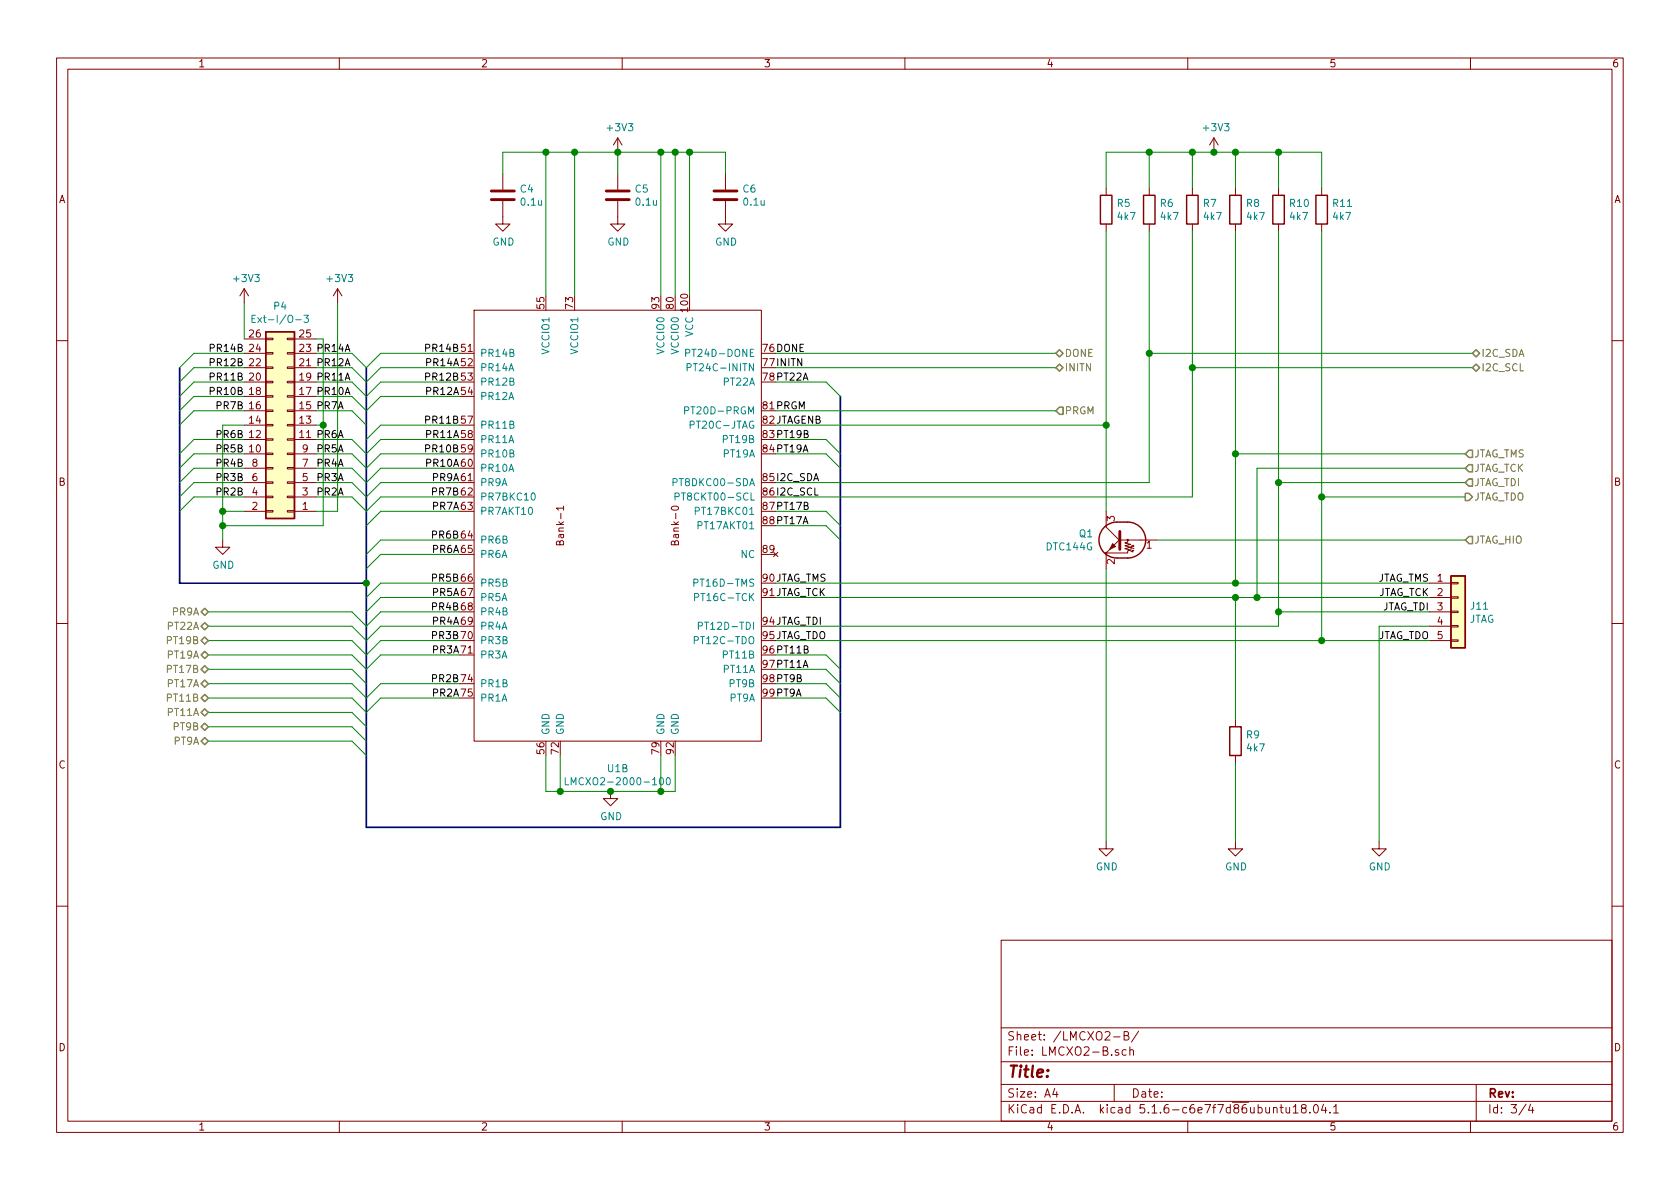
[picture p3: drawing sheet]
<svg xmlns="http://www.w3.org/2000/svg" width="297mm" height="210mm" viewBox="0 0 297 210" stroke-linecap="round" stroke-linejoin="round" font-family="sans-serif">
<g fill="none" stroke="#840000" stroke-width=".18">
<path d="M10 10.3h277v189.9h-277zM12 12.2h273v186.1h-273zM60 10.3v1.9M110 10.3v1.9M160 10.3v1.9M210 10.3v1.9M260 10.3v1.9M88.9 35.6v4h1.3l-1.3 1.3-1.3-1.3h1.3M88.9 30.7v2.8M109.2 35.6v4h1.3l-1.3 1.3-1.3-1.3h1.3M109.2 24.4v2.5M109.2 30.7v2.8"/>
<path d="M109.2 24.4l-.7 1.2M109.2 24.4l.8 1.2M128.3 35.6v4h1.2l-1.2 1.3-1.3-1.3h1.3M128.3 30.7v2.8M195.6 33.3v1.2M195.6 39.6v1.3M203.2 33.3v1.2M203.2 39.6v1.3M210.8 33.3v1.2M210.8 39.6v1.3M214.6 24.4l-.7 1.2M214.6 24.4v2.5"/>
<path d="M214.6 24.4l.8 1.2M218.4 33.3v1.2M218.4 39.6v1.3M226.1 33.3v1.2M226.1 39.6v1.3M233.7 33.3v1.2M233.7 39.6v1.3M43.2 51l-.8 1.3M43.2 51v2.6M43.2 51l.7 1.3M43.2 59.9h3.8M47 59.8h1.3v.3h-1.3z"/>
<path d="M50.8 59.8h1.3v.3h-1.3zM52.1 59.9h3.8M59.7 51l-.8 1.3M59.7 51v2.6M59.7 51l.8 1.3M83.8 54.9h50.8v76.2h-50.8zM10 60.2h2M43.2 77.7h3.8M43.2 75.2h3.8M43.2 72.6h3.8M43.2 70.1h3.8M43.2 67.6h3.8"/>
<path d="M43.2 65h3.8M43.2 62.5h3.8M47 70h1.3v.2h-1.3zM47 67.4h1.3v.3h-1.3zM47 64.9h1.3v.2h-1.3zM47 62.4h1.3v.2h-1.3zM47 72.5h1.3v.3h-1.3zM47 77.6h1.3v.2h-1.3zM47 75.1h1.3v.2h-1.3zM50.8 70h1.3v.2h-1.3zM50.8 67.4h1.3v.3h-1.3zM50.8 64.9h1.3v.2h-1.3z"/>
<path d="M50.8 62.4h1.3v.2h-1.3zM50.8 72.5h1.3v.3h-1.3zM50.8 77.6h1.3v.2h-1.3zM50.8 75.1h1.3v.2h-1.3zM52.1 77.7h3.8M52.1 75.2h3.8M52.1 72.6h3.8M52.1 70.1h3.8M52.1 67.6h3.8M52.1 65h3.8M52.1 62.5h3.8M285 60.2h2"/>
<path d="M39.4 95.5v1.3h1.2l-1.2 1.2-1.3-1.2h1.3M43.2 90.4h3.8M43.2 80.3h3.8M43.2 87.9h3.8M43.2 85.3h3.8M43.2 82.8h3.8M47 80.1h1.3v.3h-1.3zM47 82.7h1.3v.2h-1.3zM47 85.2h1.3v.3h-1.3zM47 87.8h1.3v.2h-1.3zM47 90.3h1.3v.2h-1.3zM50.8 80.1h1.3v.3h-1.3z"/>
<path d="M50.8 82.7h1.3v.2h-1.3zM50.8 85.2h1.3v.3h-1.3zM50.8 87.8h1.3v.2h-1.3zM50.8 90.3h1.3v.2h-1.3zM52.1 90.4h3.8M52.1 80.3h3.8M52.1 87.9h3.8M52.1 85.3h3.8M52.1 82.8h3.8M99.6 89.9h-1.2l.3 .3M99.6 89.5v.7M118.8 89.7a.75 .75 0 0 1 1.2 .2 .73 .73 0 0 1-1.3-.1z"/>
<path d="M136.8 97.7l.7 .7M137.5 97.7l-.7 .7M195.6 90.4v2.8l2.5 2.6M195.6 98v2.6M198.1 95.2l-2.5 2.6h3.8v-.4l.5-.1-1-.3 1-.2-1-.3 1-.2-1-.3 .5-.1v-.4M198.1 95.5h6.4M10 110.3h2M252.7 103.1h3.8M252.7 105.7h3.8M252.7 108.2h3.8M252.7 110.7h3.8M252.7 113.3h3.8"/>
<path d="M256.5 113.2h1.3v.2h-1.3zM256.5 110.6h1.3v.3h-1.3zM256.5 105.5h1.3v.3h-1.3zM256.5 103h1.3v.2h-1.3zM256.5 108.1h1.3v.2h-1.3zM285 110.3h2M107.9 139.9v1.3h1.3l-1.3 1.3-1.2-1.3h1.2M218.4 127.2v1.3M218.4 133.6v1.3M195.6 148.8v1.3h1.2l-1.2 1.3-1.3-1.3h1.3M218.4 148.8v1.3h1.3l-1.3 1.3-1.2-1.3h1.2M243.8 148.8v1.3h1.3l-1.3 1.3-1.2-1.3h1.2"/>
<path d="M10 160.2h2M177 166.3h108v32h-108zM285 160.2h2M60 198.3v1.9M110 198.3v1.9M160 198.3v1.9M177 194.8h108M177 191.8h108M177 187.8h108M177 181.8h108M186.5 192.5l-.4 1h1M186.8 193v1"/>
<path d="M196.9 183.4h1.1M197 191.8v3M197.8 185.7a.37 .37 0 0 0-.6 .1l.1 .2 .5 .2v.1l-.2 .3-.4-.1M198.8 183.1h.6l.1-.3-.1-.3-.6-.1v1.5h.5l.3-.3a.41 .41 0 0 0-.3-.5M199.1 185.7l-.4-.1-.3 .3 .1 .6 .2 .1 .4-.1M199.8 185.7a.37 .37 0 0 1 .6 .1v.8M199.8 185.1v1.5M201.3 182.3l-1.2 2M210 198.3v1.9M225.2 196l.2-.2 .3 .1 .1 .9M226.3 195.8h.6M226.5 195.3v1.3l.4 .2"/>
<path d="M227.4 195.8l.1 .9 .3 .1 .2-.1M228 195.8v1M228.7 195.8l.4-.5v1.5M228.7 196.8h.8M230.4 196l-.3-.2v-.3a.48 .48 0 0 1 .8 0l-.1 .4-.7 .2v.4l.3 .3h.3l.2-.3v-.4l-.2-.1M231.6 196.7v.1M232.4 195.4l.2-.1a.8 .8 0 0 1 .5 .8 .8 .8 0 0 1-.5 .7 1 1 0 0 1-.2-1.4zM234 195.2l-.3 1.1h.9M234.4 195.8v1M235.2 196.7v.1M235.8 195.8l.4-.5v1.5M235.8 196.8h.9"/>
<path d="M260 198.3v1.9M261 191.8v6.5M269.8 195.2l-1.2 2M270.6 195.2l-.3 1.1h.9M271 195.8v1"/>
<circle cx="195.6" cy="97.8" r=".13"/>
<circle cx="199.4" cy="95.5" r=".13"/>
</g>
<path d="M194.6 34.5h2v5.1h-2zM202.2 34.5h2v5.1h-2zM209.8 34.5h2v5.1h-2zM217.4 34.5h2.1v5.1h-2.1zM225 34.5h2.1v5.1h-2.1zM232.7 34.5h2v5.1h-2zM47 58.7h5.1v33h-5.1zM195.2 93.3a3.3 3.3 0 0 1 2.3-1h1.9a3.2 3.2 0 0 1 3.2 3.2 3.2 3.2 0 0 1-3.2 3.2h-1.9a3.2 3.2 0 0 1-2.9-2 3.2 3.2 0 0 1 .6-3.4zM256.5 101.8h2.6v12.7h-2.6zM217.4 128.5h2.1v5.1h-2.1z" fill="none" stroke="#840000" stroke-width=".25"/>
<path d="M198 94v3.1z" fill="#840000" stroke="#840000" stroke-width=".51"/>
<path d="M196.7 96.1l.5 .5-1 .5z" fill="#840000" stroke="#840000" stroke-width=".18"/>
<path d="M86.9 35.3h4M86.9 33.8h4M107.2 35.3h4.1M107.2 33.8h4.1M126.2 35.3h4.1M126.2 33.8h4.1" fill="none" stroke="#840000" stroke-width=".51"/>
<g fill="#ffffc2" stroke="#ffffc2" stroke-width=".18">
<path d="M256.5 101.8h2.6v12.7h-2.6z"/>
<path d="M47 58.7h5.1v33h-5.1z"/>
</g>
<g fill="none" stroke="#008484" stroke-width=".18">
<path d="M44.6 56.4h.4M45.2 55.7h-.6v1.3h.6M53.7 55.7h.8l-.4 .5 .4 .2v.5l-.2 .1-.6-.1M121.1 72.6l.6-.1 .1-.1-.1-.3-.2-.2h-.4v1.3M121.2 62.4h.6l.2-.2-.1-.3-.2-.1h-.5v1.2M121.5 65l.6-.1v-.5l-.1-.1h-.5v1.3M122 75.1h.6l.2-.2-.1-.3-.2-.1h-.5v1.2M94 87.3l.2-.1a.67 .67 0 0 1 .5 .6 .67 .67 0 0 1-.5 .6l-.3-.4zM119 85.3l.6-.1 .1-.1v-.3l-.2-.2h-.5v1.3M119.4 87.8l.6-.1v-.4l-.6-.1v1.2M122.9 90.4l.6-.1 .1-.5-.2-.1h-.5v1.3M122.7 103.1l.7-.1v-.5l-.7-.1v1.3"/>
<path d="M122.8 113.2l.6-.1v-.4l-.2-.1h-.4v1.2M122.8 105.6h.6l.1-.2v-.3l-.2-.2h-.5v1.3M123.5 110.7l.6-.1 .1-.1-.1-.3-.1-.2h-.5v1.3M99.9 137.5v1.3h.7M101 138.8v-1.3l.4 .9 .4-.9v1.3M117.9 137.6l.2-.1a.69 .69 0 0 1 .4 .6 .69 .69 0 0 1-.4 .7l-.2-.1-.1-.4z"/>
</g>
<path d="M31.7 65v38.1h33.1M64.8 65v81.3h83.8v-76.2" fill="none" stroke="#000084" stroke-width=".3"/>
<g fill="none" stroke="#008400" stroke-width=".18">
<path d="M88.9 30.7v-3.8h39.4v3.8M96.5 26.9v25.4M101.6 26.9v25.4M109.2 26.9v3.8M116.8 26.9v25.4M119.4 26.9v25.4M121.9 26.9v25.4M195.6 33.3v-6.4h38.1v6.4M203.2 26.9v6.4M210.8 26.9v6.4M218.4 26.9v6.4M226.1 26.9v6.4"/>
<path d="M43.2 53.6v6.3M55.9 59.9h1.2v33.1h-17.7M59.7 53.6v36.8h-3.8M195.6 40.9v49.5M203.2 40.9v44.4h-66M210.8 40.9v47h-73.6M218.4 40.9v62.2M226.1 40.9v69.8h-88.9M233.7 40.9v72.4M43.2 75.2h-3.8v20.3M43.2 62.5h-8.9l-2.6 2.5M43.2 65h-8.9l-2.6 2.6"/>
<path d="M43.2 67.6h-8.9l-2.6 2.5M43.2 70.1h-8.9l-2.6 2.5M43.2 72.6h-8.9l-2.6 2.6M43.2 77.7h-8.9l-2.6 2.6M55.9 75.2h1.2M55.9 62.5h6.3l2.6 2.5 2.5-2.5h14M55.9 65h6.3l2.6 2.6 2.5-2.6h14M55.9 67.6h6.3l2.6 2.5 2.5-2.5h14M55.9 70.1h6.3l2.6 2.5 2.5-2.5h14M55.9 72.6h6.3l2.6 2.6M55.9 77.7h6.3l2.6 2.6 2.5-2.6h14M81.3 75.2h-14l-2.5 2.5"/>
<path d="M137.2 75.2h58.4M137.2 62.5h49.5M137.2 65h49.5M137.2 67.6h8.8l2.6 2.5M137.2 72.6h49.5M137.2 77.7h8.8l2.6 2.6M203.2 62.5h57.1M210.8 65h49.5M39.4 90.4h3.8M43.2 80.3h-8.9l-2.6 2.5M43.2 87.9h-8.9l-2.6 2.5M43.2 85.3h-8.9l-2.6 2.6"/>
<path d="M43.2 82.8h-8.9l-2.6 2.5M55.9 80.3h6.3l2.6 2.5 2.5-2.5h14M55.9 87.9h6.3l2.6 2.5 2.5-2.5h14M55.9 85.3h6.3l2.6 2.6 2.5-2.6h14M55.9 82.8h6.3l2.6 2.5 2.5-2.5h14M81.3 90.4h-14l-2.5 2.6M81.3 95.5h-14l-2.5 2.5M81.3 98h-14l-2.5 2.6M137.2 90.4h8.8l2.6 2.6M137.2 93h8.8l2.6 2.5M137.2 80.3h8.8l2.6 2.5M204.5 95.5h54.6"/>
<path d="M218.4 80.3h40.7M226.1 85.3h33M233.7 87.9h25.4M259.1 82.8h-36.9v22.9M36.8 113.3h25.4l2.6 2.5 2.5-2.5h14M36.8 108.2h25.4l2.6 2.5 2.5-2.5h14M36.8 115.8h25.4l2.6 2.6 2.5-2.6h14M36.8 118.4h25.4l2.6 2.5M36.8 110.7h25.4l2.6 2.6 2.5-2.6h14M81.3 105.7h-14l-2.5 2.5M81.3 103.1h-14l-2.5 2.6M137.2 113.3h115.5"/>
<path d="M137.2 115.8h8.8l2.6 2.6M137.2 118.4h8.8l2.6 2.5M137.2 105.7h115.5M137.2 103.1h115.5M195.6 100.6v48.2M218.4 105.7v21.5M226.1 108.2h26.6M252.7 110.7h-8.9v38.1M36.8 123.4h25.4l2.6 2.6 2.5-2.6h14M36.8 120.9h25.4l2.6 2.5 2.5-2.5h14M36.8 128.5h25.4l2.6 2.6M36.8 126h25.4l2.6 2.5"/>
<path d="M36.8 131.1h25.4l2.6 2.5M96.5 133.6v6.3h22.9v-6.3M99.1 133.6v6.3M116.8 133.6v6.3M137.2 123.4h8.8l2.6 2.6M137.2 120.9h8.8l2.6 2.5M218.4 134.9v13.9"/>
</g>
<g fill="none" stroke="#848400" stroke-width=".25">
<path d="M186.7 65l.6-.6 .7 .6-.7 .7zM186.7 62.5l.6-.7 .7 .7-.7 .6zM187.3 72h.7v1.3h-.7l-.6-.7zM259.7 79.6h.6v1.3h-.6l-.6-.6zM260.3 65l.7-.6 .6 .6-.6 .7zM260.3 62.5l.7-.7 .6 .7-.6 .6zM259.1 87.2h.6l.6 .7-.6 .6h-.6zM259.7 82.2h.6v1.2h-.6l-.6-.6zM259.7 84.7h.6v1.3h-.6l-.6-.7zM259.7 94.9h.6v1.2h-.6l-.6-.6zM35.6 115.8l.6-.6 .6 .6-.6 .7zM35.6 113.3l.6-.7 .6 .7-.6 .6z"/>
<path d="M35.6 110.7l.6-.6 .6 .6-.6 .7zM35.6 108.2l.6-.6 .6 .6-.6 .6zM36.2 117.7l.6 .7-.6 .6-.6-.6zM35.6 128.5l.6-.6 .6 .6-.6 .7zM35.6 126l.6-.7 .6 .7-.6 .6zM35.6 123.4l.6-.6 .6 .6-.6 .7zM35.6 120.9l.6-.6 .6 .6-.6 .6zM36.2 130.4l.6 .7-.6 .6-.6-.6z"/>
</g>
<g fill="#008400" stroke="#008400" stroke-width=".25">
<circle cx="203.2" cy="26.9" r=".51"/>
<circle cx="39.4" cy="93" r=".51"/>
<circle cx="226.1" cy="108.2" r=".51"/>
<circle cx="218.4" cy="103.1" r=".51"/>
<circle cx="226.1" cy="26.9" r=".51"/>
<circle cx="218.4" cy="26.9" r=".51"/>
<circle cx="210.8" cy="26.9" r=".51"/>
<circle cx="226.1" cy="85.3" r=".51"/>
<circle cx="214.6" cy="26.9" r=".51"/>
<circle cx="218.4" cy="105.7" r=".51"/>
<circle cx="233.7" cy="87.9" r=".51"/>
<circle cx="233.7" cy="113.3" r=".51"/>
<circle cx="218.4" cy="80.3" r=".51"/>
<circle cx="222.3" cy="105.7" r=".51"/>
<circle cx="109.2" cy="26.9" r=".51"/>
<circle cx="96.5" cy="26.9" r=".51"/>
<circle cx="101.6" cy="26.9" r=".51"/>
<circle cx="116.8" cy="26.9" r=".51"/>
<circle cx="119.4" cy="26.9" r=".51"/>
<circle cx="121.9" cy="26.9" r=".51"/>
<circle cx="108" cy="139.9" r=".51"/>
<circle cx="116.8" cy="139.9" r=".51"/>
<circle cx="99.1" cy="139.9" r=".51"/>
<circle cx="195.6" cy="75.2" r=".51"/>
<circle cx="203.2" cy="62.5" r=".51"/>
<circle cx="210.8" cy="65" r=".51"/>
<circle cx="64.8" cy="103.1" r=".51"/>
<circle cx="57.2" cy="75.2" r=".51"/>
<circle cx="39.4" cy="90.4" r=".51"/>
</g>
<text font-size="2.8" fill="#840000" x="178" y="190.5">Title:</text>
<g font-size="2.1" fill="#840000">
<text x="178" y="184">Sheet: /LMCXO2-B/</text>
<text x="178" y="186.7">File: LMCXO2-B.sch</text>
<text x="178" y="196.9">KiCad E.D.A. kicad 5.1.6-c6e7f7d86ubuntu18.04.1</text>
<text x="178" y="194.1">Size: A4</text>
<text x="200" y="194.1">Date:</text>
<text x="263" y="194.1">Rev:</text>
<text x="263" y="196.9">Id: 3/4</text>
</g>
<g font-size="1.8" fill="#840000">
<text x="35" y="11.9">1</text>
<text x="85" y="11.9">2</text>
<text x="135" y="11.9">3</text>
<text x="185" y="11.9">4</text>
<text x="235" y="11.9">5</text>
<text x="285" y="11.9">6</text>
<text x="10.4" y="35.9">A</text>
<text x="285.4" y="35.9">A</text>
<text x="44.1" y="59.7">26</text>
<text x="53" y="59.7">25</text>
<text x="96.3" y="54.6" transform="rotate(-90 96.3 54.6)">55</text>
<text x="101.3" y="54.6" transform="rotate(-90 101.3 54.6)">73</text>
<text x="116.6" y="54.6" transform="rotate(-90 116.6 54.6)">93</text>
<text x="119.1" y="54.6" transform="rotate(-90 119.1 54.6)">80</text>
<text x="121.7" y="55.1" transform="rotate(-90 121.7 55.1)">100</text>
<text x="44.1" y="74.9">14</text>
<text x="53" y="74.9">13</text>
<text x="44.6" y="82.5">8</text>
<text x="53.5" y="82.5">7</text>
<text x="53.5" y="80">9</text>
<text x="10.4" y="85.9">B</text>
<text x="44.6" y="87.6">4</text>
<text x="44.6" y="85.1">6</text>
<text x="53.5" y="87.6">3</text>
<text x="53.5" y="85.1">5</text>
<text x="285.4" y="85.9">B</text>
<text x="44.6" y="90.2">2</text>
<text x="53.5" y="90.2">1</text>
<text x="99.7" y="95.9" transform="rotate(-90 99.7 95.9)">Bank-1</text>
<text x="120" y="95.9" transform="rotate(-90 120 95.9)">Bank-0</text>
<text x="197.1" y="92.2" transform="rotate(-90 197.1 92.2)">3</text>
<text x="134.9" y="97.8">89</text>
<text x="197.1" y="99.8" transform="rotate(-90 197.1 99.8)">2</text>
<text x="202.7" y="97">1</text>
<text x="254.2" y="102.9">1</text>
<text x="254.2" y="105.4">2</text>
<text x="254.2" y="107.9">3</text>
<text x="254.2" y="110.5">4</text>
<text x="254.2" y="113">5</text>
<text x="10.4" y="135.9">C</text>
<text x="96.3" y="133.3" transform="rotate(-90 96.3 133.3)">56</text>
<text x="98.8" y="133.3" transform="rotate(-90 98.8 133.3)">72</text>
<text x="116.6" y="133.3" transform="rotate(-90 116.6 133.3)">79</text>
<text x="119.1" y="133.3" transform="rotate(-90 119.1 133.3)">92</text>
<text x="285.4" y="135.9">C</text>
<text x="10.4" y="185.9">D</text>
<text x="285.4" y="185.9">D</text>
<text x="35" y="199.9">1</text>
<text x="85" y="199.9">2</text>
<text x="135" y="199.9">3</text>
<text x="185" y="199.9">4</text>
<text x="235" y="199.9">5</text>
<text x="285" y="199.9">6</text>
</g>
<g font-size="1.8" fill="#008484">
<text x="107.5" y="23.2">+3V3</text>
<text x="212.9" y="23.2">+3V3</text>
<text x="92" y="34.1">C4</text>
<text x="112.3" y="34.1">C5</text>
<text x="131.4" y="34.1">C6</text>
<text x="92.2" y="36.4">0.1u</text>
<text x="112.5" y="36.4">0.1u</text>
<text x="131.6" y="36.4">0.1u</text>
<text x="197.6" y="36.6">R5</text>
<text x="197.7" y="38.9">4k7</text>
<text x="205.2" y="36.6">R6</text>
<text x="205.3" y="38.9">4k7</text>
<text x="212.8" y="36.6">R7</text>
<text x="212.9" y="38.9">4k7</text>
<text x="220.4" y="36.6">R8</text>
<text x="220.5" y="38.9">4k7</text>
<text x="228.1" y="36.6">R10</text>
<text x="228.2" y="38.9">4k7</text>
<text x="235.7" y="36.6">R11</text>
<text x="235.8" y="38.9">4k7</text>
<text x="87.1" y="43.4">GND</text>
<text x="107.4" y="43.4">GND</text>
<text x="126.4" y="43.4">GND</text>
<text x="41.5" y="49.9">+3V3</text>
<text x="58" y="49.9">+3V3</text>
<text x="45.9" y="57.1">Ext-I/O-3</text>
<text x="48.5" y="54.8">P4</text>
<text x="122.6" y="59.6" transform="rotate(-90 122.6 59.6)">VCC</text>
<text x="84.8" y="63.1">PR14B</text>
<text x="84.8" y="65.7">PR14A</text>
<text x="97.2" y="62.5" transform="rotate(-90 97.2 62.5)">VCCIO1</text>
<text x="102.2" y="62.5" transform="rotate(-90 102.2 62.5)">VCCIO1</text>
<text x="117.5" y="62.5" transform="rotate(-90 117.5 62.5)">VCCIO0</text>
<text x="120" y="62.5" transform="rotate(-90 120 62.5)">VCCIO0</text>
<text x="122.4" y="63.1">PT24D-DONE</text>
<text x="122.9" y="65.7">PT24C-INITN</text>
<text x="84.8" y="68.2">PR12B</text>
<text x="84.8" y="70.7">PR12A</text>
<text x="128.1" y="68.2">PT22A</text>
<text x="84.8" y="75.8">PR11B</text>
<text x="122.2" y="73.3">PT20D-PRGM</text>
<text x="122.8" y="75.8">PT20C-JTAG</text>
<text x="84.8" y="78.4">PR11A</text>
<text x="84.8" y="80.9">PR10B</text>
<text x="84.8" y="83.4">PR10A</text>
<text x="128.1" y="78.4">PT19B</text>
<text x="128.1" y="80.9">PT19A</text>
<text x="84.8" y="86">PR9A</text>
<text x="84.8" y="88.5">PR7BKC10</text>
<text x="120.2" y="86">PT8DKC00-SDA</text>
<text x="120.6" y="88.5">PT8CKT00-SCL</text>
<text x="84.8" y="91.1">PR7AKT10</text>
<text x="123.6" y="91.1">PT17BKC01</text>
<text x="123.8" y="93.6">PT17AKT01</text>
<text x="190.9" y="95">Q1</text>
<text x="37.5" y="100.6">GND</text>
<text x="84.8" y="96.1">PR6B</text>
<text x="84.8" y="98.7">PR6A</text>
<text x="131" y="98.7">NC</text>
<text x="185.1" y="97.3">DTC144G</text>
<text x="84.8" y="103.8">PR5B</text>
<text x="84.8" y="106.3">PR5A</text>
<text x="123.8" y="103.8">PT16D-TMS</text>
<text x="123.9" y="106.3">PT16C-TCK</text>
<text x="260.1" y="107.8">J11</text>
<text x="84.8" y="108.8">PR4B</text>
<text x="84.8" y="111.4">PR4A</text>
<text x="84.8" y="113.9">PR3B</text>
<text x="123.8" y="113.9">PT12C-TDO</text>
<text x="124.7" y="111.4">PT12D-TDI</text>
<text x="259.7" y="110.1">JTAG</text>
<text x="84.8" y="116.5">PR3A</text>
<text x="128.1" y="116.5">PT11B</text>
<text x="128.1" y="119">PT11A</text>
<text x="84.8" y="121.5">PR1B</text>
<text x="84.8" y="124.1">PR1A</text>
<text x="129.1" y="121.5">PT9B</text>
<text x="129.1" y="124.1">PT9A</text>
<text x="97.2" y="130" transform="rotate(-90 97.2 130)">GND</text>
<text x="99.7" y="130" transform="rotate(-90 99.7 130)">GND</text>
<text x="117.5" y="130" transform="rotate(-90 117.5 130)">GND</text>
<text x="120" y="130" transform="rotate(-90 120 130)">GND</text>
<text x="220.4" y="130.6">R9</text>
<text x="107.5" y="136.5">U1B</text>
<text x="220.5" y="132.9">4k7</text>
<text x="101.5" y="138.9">LMCXO2-2000-100</text>
<text x="106.1" y="145">GND</text>
<text x="193.8" y="153.9">GND</text>
<text x="216.6" y="153.9">GND</text>
<text x="242" y="153.9">GND</text>
</g>
<g font-size="1.8">
<text x="37.5" y="64.8">PR12B 22</text>
<text x="37.5" y="62.2">PR14B 24</text>
<text x="53" y="64.8">21 PR12A</text>
<text x="53" y="62.2">23 PR14A</text>
<text x="75.6" y="64.8">PR14A 52</text>
<text x="75.6" y="62.2">PR14B 51</text>
<text x="134.9" y="62.2">76DONE</text>
<text x="134.9" y="64.8">77INITN</text>
<text x="37.5" y="67.3">PR11B 20</text>
<text x="37.5" y="69.8">PR10B 18</text>
<text x="53" y="69.8">17 PR10A</text>
<text x="53" y="67.3">19 PR11A</text>
<text x="75.6" y="69.8">PR12A 54</text>
<text x="75.6" y="67.3">PR12B 53</text>
<text x="134.9" y="67.3">78PT22A</text>
<text x="38.5" y="77.5">PR6B 12</text>
<text x="38.5" y="72.4">PR7B 16</text>
<text x="53" y="77.5">11 PR6A</text>
<text x="53" y="72.4">15 PR7A</text>
<text x="75.6" y="77.5">PR11A 58</text>
<text x="75.6" y="74.9">PR11B 57</text>
<text x="134.9" y="72.4">81PRGM</text>
<text x="134.9" y="74.9">82JTAGENB</text>
<text x="134.9" y="77.5">83PT19B</text>
<text x="38.5" y="80">PR5B 10</text>
<text x="38.5" y="82.5">PR4B</text>
<text x="55.9" y="82.5">PR4A</text>
<text x="55.9" y="80">PR5A</text>
<text x="75.6" y="82.5">PR10A 60</text>
<text x="75.6" y="80">PR10B 59</text>
<text x="134.9" y="80">84PT19A</text>
<text x="38.5" y="85.1">PR3B</text>
<text x="38.5" y="87.6">PR2B</text>
<text x="55.9" y="85.1">PR3A</text>
<text x="55.9" y="87.6">PR2A</text>
<text x="76.6" y="87.6">PR7B 62</text>
<text x="76.6" y="85.1">PR9A 61</text>
<text x="134.9" y="85.1">85I2C_SDA</text>
<text x="134.9" y="87.6">86I2C_SCL</text>
<text x="76.6" y="95.2">PR6B 64</text>
<text x="76.6" y="90.2">PR7A 63</text>
<text x="134.9" y="90.2">87PT17B</text>
<text x="134.9" y="92.7">88PT17A</text>
<text x="76.6" y="97.8">PR6A 65</text>
<text x="76.6" y="107.9">PR4B 68</text>
<text x="76.6" y="105.4">PR5A 67</text>
<text x="76.6" y="102.9">PR5B 66</text>
<text x="134.9" y="102.9">90JTAG_TMS</text>
<text x="134.9" y="105.4">91JTAG_TCK</text>
<text x="243.3" y="102.9">JTAG_TMS</text>
<text x="243.4" y="105.4">JTAG_TCK</text>
<text x="244.2" y="107.9">JTAG_TDI</text>
<text x="76.6" y="113">PR3B 70</text>
<text x="76.6" y="110.5">PR4A 69</text>
<text x="134.9" y="110.5">94JTAG_TDI</text>
<text x="134.9" y="113">95JTAG_TDO</text>
<text x="243.3" y="113">JTAG_TDO</text>
<text x="76.6" y="115.6">PR3A 71</text>
<text x="134.9" y="115.6">96PT11B</text>
<text x="134.9" y="118.1">97PT11A</text>
<text x="76.6" y="120.6">PR2B 74</text>
<text x="76.6" y="123.2">PR2A 75</text>
<text x="134.9" y="120.6">98PT9B</text>
<text x="134.9" y="123.2">99PT9A</text>
</g>
<g font-size="1.8" fill="#848400">
<text x="188.2" y="65.7">INITN</text>
<text x="188.2" y="63.1">DONE</text>
<text x="261.9" y="65.7">I2C_SCL</text>
<text x="261.9" y="63.1">I2C_SDA</text>
<text x="188.2" y="73.3">PRGM</text>
<text x="260.6" y="80.9">JTAG_TMS</text>
<text x="260.6" y="83.4">JTAG_TCK</text>
<text x="260.6" y="86">JTAG_TDI</text>
<text x="260.6" y="88.5">JTAG_TDO</text>
<text x="260.6" y="96.1">JTAG_HIO</text>
<text x="29.8" y="113.9">PT19B</text>
<text x="29.8" y="111.4">PT22A</text>
<text x="30.6" y="108.8">PR9A</text>
<text x="29.8" y="119">PT17B</text>
<text x="29.8" y="116.5">PT19A</text>
<text x="29.8" y="124.1">PT11B</text>
<text x="29.8" y="121.5">PT17A</text>
<text x="29.8" y="126.6">PT11A</text>
<text x="30.8" y="131.7">PT9A</text>
<text x="30.8" y="129.2">PT9B</text>
</g>
<text font-size=".7" fill="#840000" x="200.5" y="97.6" transform="rotate(-90 200.5 97.6)">47k</text>
</svg>
